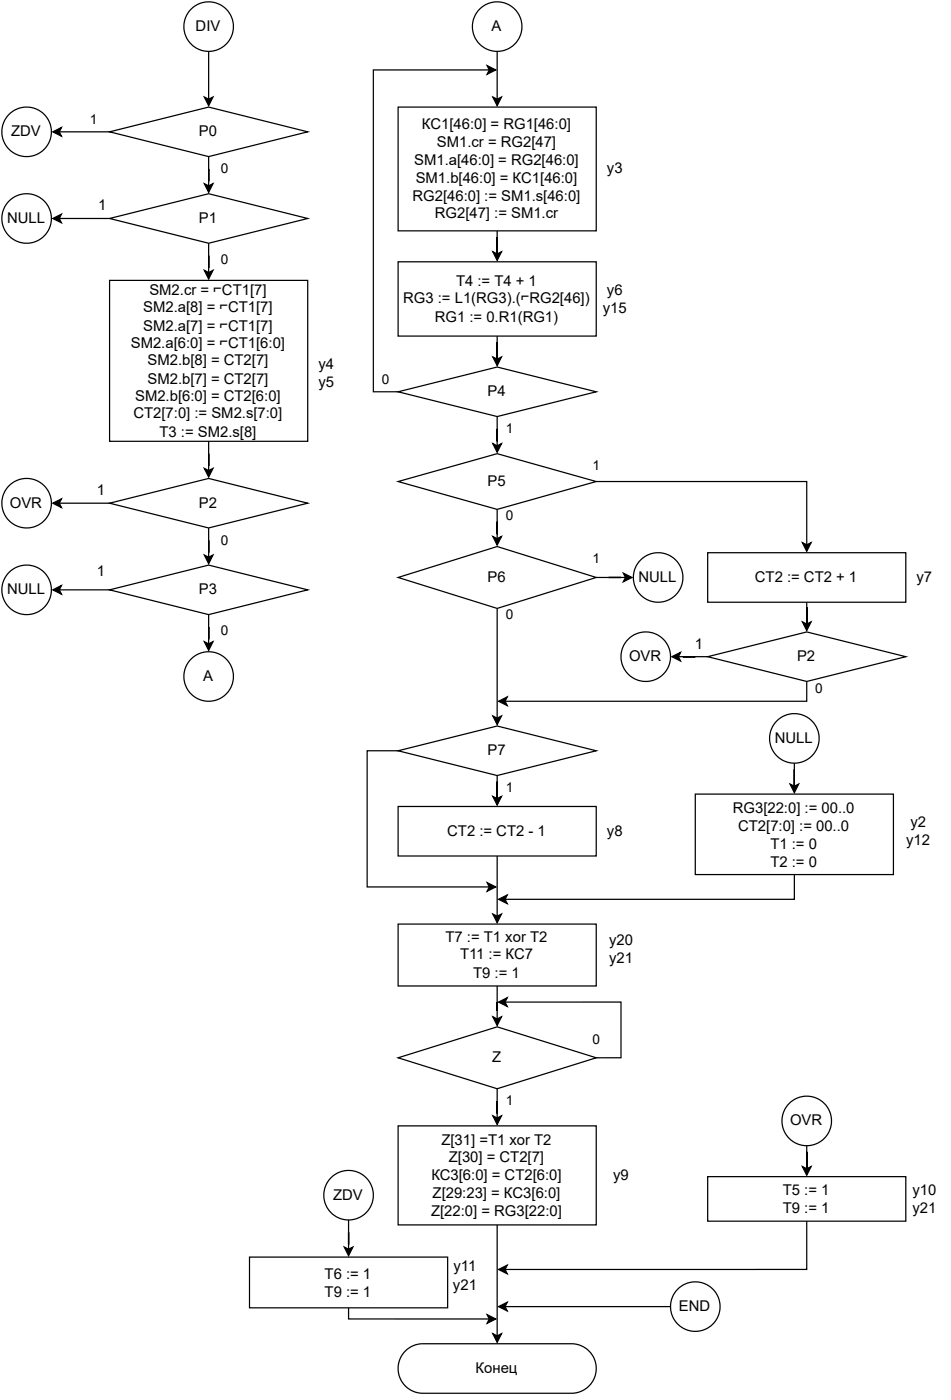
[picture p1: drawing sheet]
<svg xmlns="http://www.w3.org/2000/svg" width="195mm" height="287mm" viewBox="0 0 195 287" stroke-linecap="round" stroke-linejoin="round" font-family="sans-serif">
<path d="M41.8 19.9l.9 .4 .9-.4-.9 1.7zM42.7 10.5v9.8" fill="none" stroke="#000" stroke-width=".25"/>
<path d="M41.8 19.9l.9 .4 .9-.4-.9 1.7z" fill="#000"/>
<circle cx="42.7" cy="5.5" r="5.1" fill="#fff"/>
<g fill="none" stroke="#000" stroke-width=".25">
<path d="M10.8 27l1.8-.9-.5 .9 .5 .9zM12.1 27h10.3"/>
<circle cx="42.7" cy="5.5" r="5.1"/>
</g>
<path d="M10.8 27l1.8-.9-.5 .9 .5 .9z" fill="#000"/>
<path d="M18.3 22.8h1.7v3.3h-1.7z" fill="#fff"/>
<path d="M41.8 37.6l.9 .5 .9-.5-.9 1.8zM42.7 32.1v6" fill="none" stroke="#000" stroke-width=".25"/>
<path d="M41.8 37.6l.9 .5 .9-.5-.9 1.8z" fill="#000"/>
<g fill="#fff">
<path d="M45.1 33h1.8v3.3h-1.8z"/>
<path d="M22.4 27l20.3-5.1 20.3 5.1-20.3 5.1z"/>
</g>
<path d="M22.4 27l20.3-5.1 20.3 5.1-20.3 5.1z" fill="none" stroke="#000" stroke-width=".25"/>
<circle cx="5.5" cy="27" r="5.1" fill="#fff"/>
<g fill="none" stroke="#000" stroke-width=".25">
<path d="M10.8 44.8l1.8-.9-.5 .9 .5 .8zM12.1 44.8h10.3"/>
<circle cx="5.5" cy="27" r="5.1"/>
</g>
<path d="M10.8 44.8l1.8-.9-.5 .9 .5 .8z" fill="#000"/>
<path d="M20 40.3h1.8v3.8h-1.8z" fill="#fff"/>
<path d="M41.8 55.4l.9 .4 .9-.4-.9 1.7zM42.7 49.8v6" fill="none" stroke="#000" stroke-width=".25"/>
<path d="M41.8 55.4l.9 .4 .9-.4-.9 1.7z" fill="#000"/>
<g fill="#fff">
<path d="M45.1 51.5h1.8v3.3h-1.8z"/>
<path d="M22.4 44.8l20.3-5.1 20.3 5.1-20.3 5z"/>
</g>
<path d="M22.4 44.8l20.3-5.1 20.3 5.1-20.3 5z" fill="none" stroke="#000" stroke-width=".25"/>
<circle cx="5.5" cy="44.8" r="5.1" fill="#fff"/>
<g fill="none" stroke="#000" stroke-width=".25">
<path d="M41.8 95.9l.9 .5 .9-.5-.9 1.8zM42.7 90.4v6"/>
<circle cx="5.5" cy="44.8" r="5.1"/>
</g>
<path d="M41.8 95.9l.9 .5 .9-.5-.9 1.8z" fill="#000"/>
<path d="M22.4 57.4h40.6v33h-40.6z" fill="#fff"/>
<path d="M22.4 57.4h40.6v33h-40.6zM10.8 103.1l1.8-.9-.5 .9 .5 .9zM12.1 103.1h10.3" fill="none" stroke="#000" stroke-width=".25"/>
<path d="M10.8 103.1l1.8-.9-.5 .9 .5 .9z" fill="#000"/>
<path d="M19.8 98.6h1.8v3.8h-1.8z" fill="#fff"/>
<path d="M41.8 113.7l.9 .4 .9-.4-.9 1.8zM42.7 108.1v6" fill="none" stroke="#000" stroke-width=".25"/>
<path d="M41.8 113.7l.9 .4 .9-.4-.9 1.8z" fill="#000"/>
<g fill="#fff">
<path d="M45.1 109h1.8v3.3h-1.8z"/>
<path d="M22.4 103.1l20.3-5.1 20.3 5.1-20.3 5z"/>
</g>
<path d="M22.4 103.1l20.3-5.1 20.3 5.1-20.3 5z" fill="none" stroke="#000" stroke-width=".25"/>
<circle cx="5.5" cy="103.1" r="5.1" fill="#fff"/>
<g fill="none" stroke="#000" stroke-width=".25">
<path d="M10.8 120.8l1.8-.9-.5 .9 .5 .9zM12.1 120.8h10.3"/>
<circle cx="5.5" cy="103.1" r="5.1"/>
</g>
<path d="M10.8 120.8l1.8-.9-.5 .9 .5 .9z" fill="#000"/>
<path d="M19.8 115.1h1.8v3.8h-1.8z" fill="#fff"/>
<path d="M41.8 131.4l.9 .5 .9-.5-.9 1.8zM42.7 125.9v6" fill="none" stroke="#000" stroke-width=".25"/>
<path d="M41.8 131.4l.9 .5 .9-.5-.9 1.8z" fill="#000"/>
<g fill="#fff">
<path d="M45.1 127.5h1.8v3.3h-1.8z"/>
<path d="M22.4 120.8l20.3-5.1 20.3 5.1-20.3 5.1z"/>
</g>
<path d="M22.4 120.8l20.3-5.1 20.3 5.1-20.3 5.1z" fill="none" stroke="#000" stroke-width=".25"/>
<circle cx="5.5" cy="120.8" r="5.1" fill="#fff"/>
<g fill="none" stroke="#000" stroke-width=".25">
<path d="M100.9 51.6l.9 .4 .9-.4-.9 1.7zM101.8 47.3v5.1v-3.8v3.4"/>
<circle cx="5.5" cy="120.8" r="5.1"/>
</g>
<path d="M100.9 51.6l.9 .4 .9-.4-.9 1.7z" fill="#000"/>
<path d="M81.5 21.9h40.6v25.4h-40.6z" fill="#fff"/>
<path d="M100.9 19.9l.9 .4 .9-.4-.9 1.7zM101.8 10.5v9.8M81.5 21.9h40.6v25.4h-40.6z" fill="none" stroke="#000" stroke-width=".25"/>
<path d="M100.9 19.9l.9 .4 .9-.4-.9 1.7z" fill="#000"/>
<circle cx="101.8" cy="5.5" r="5.1" fill="#fff"/>
<g fill="none" stroke="#000" stroke-width=".25">
<path d="M100.9 73.1l.9 .5 .9-.5-.9 1.8zM101.8 68.8v5.1v-3.8v3.5"/>
<circle cx="101.8" cy="5.5" r="5.1"/>
</g>
<path d="M100.9 73.1l.9 .5 .9-.5-.9 1.8z" fill="#000"/>
<path d="M81.5 53.6h40.6v15.2h-40.6z" fill="#fff"/>
<path d="M99.7 13.4l1.8 .9-1.8 .9 .5-.9zM100.2 14.3h-23.8v66h5.1M81.5 53.6h40.6v15.2h-40.6z" fill="none" stroke="#000" stroke-width=".25"/>
<path d="M99.7 13.4l1.8 .9-1.8 .9 .5-.9z" fill="#000"/>
<path d="M78.1 76.1h1.8v3.3h-1.8z" fill="#fff"/>
<path d="M100.9 90.9l.9 .4 .9-.4-.9 1.7zM101.8 85.3v6" fill="none" stroke="#000" stroke-width=".25"/>
<path d="M100.9 90.9l.9 .4 .9-.4-.9 1.7z" fill="#000"/>
<g fill="#fff">
<path d="M103.5 86.2h1.7v3.3h-1.7z"/>
<path d="M81.5 80.3l20.3-5.1 20.3 5.1-20.3 5z"/>
</g>
<path d="M81.5 80.3l20.3-5.1 20.3 5.1-20.3 5z" fill="none" stroke="#000" stroke-width=".25"/>
<circle cx="42.7" cy="138.6" r="5.1" fill="#fff"/>
<g fill="none" stroke="#000" stroke-width=".25">
<path d="M100.9 109.9l.9 .4 .9-.4-.9 1.8zM101.8 104.3v6"/>
<circle cx="42.7" cy="138.6" r="5.1"/>
</g>
<path d="M100.9 109.9l.9 .4 .9-.4-.9 1.8z" fill="#000"/>
<path d="M103.5 104h1.7v3.3h-1.7z" fill="#fff"/>
<path d="M122.1 98.6h43.1v13M164.3 111.2l.9 .4 .9-.4-.9 1.7z" fill="none" stroke="#000" stroke-width=".25"/>
<path d="M164.3 111.2l.9 .4 .9-.4-.9 1.7z" fill="#000"/>
<g fill="#fff">
<path d="M121.2 93.8h1.8v3.3h-1.8z"/>
<path d="M81.5 98.6l20.3-5.7 20.3 5.7-20.3 5.7z"/>
</g>
<path d="M81.5 98.6l20.3-5.7 20.3 5.7-20.3 5.7zM122.1 118.3h6M127.6 117.4l1.8 .9-1.8 .9 .5-.9z" fill="none" stroke="#000" stroke-width=".25"/>
<path d="M127.6 117.4l1.8 .9-1.8 .9 .5-.9z" fill="#000"/>
<path d="M121.2 112.8h1.8v3.3h-1.8z" fill="#fff"/>
<path d="M101.8 124.6v22.5M100.9 146.7l.9 .4 .9-.4-.9 1.7z" fill="none" stroke="#000" stroke-width=".25"/>
<path d="M100.9 146.7l.9 .4 .9-.4-.9 1.7z" fill="#000"/>
<g fill="#fff">
<path d="M103.5 124.2h1.7v3.3h-1.7z"/>
<path d="M81.5 118.3l20.3-6.4 20.3 6.4-20.3 6.3z"/>
</g>
<path d="M81.5 118.3l20.3-6.4 20.3 6.4-20.3 6.3z" fill="none" stroke="#000" stroke-width=".25"/>
<circle cx="134.8" cy="118.3" r="5.1" fill="#fff"/>
<g fill="none" stroke="#000" stroke-width=".25">
<path d="M164.3 127.4l.9 .4 .9-.4-.9 1.8zM165.2 123.4v5v-4v3.4"/>
<circle cx="134.8" cy="118.3" r="5.1"/>
</g>
<path d="M164.3 127.4l.9 .4 .9-.4-.9 1.8z" fill="#000"/>
<path d="M144.9 113.2h40.6v10.2h-40.6z" fill="#fff"/>
<path d="M144.9 113.2h40.6v10.2h-40.6zM137.6 134.5l1.8-.9-.5 .9 .5 .9zM138.9 134.5h6" fill="none" stroke="#000" stroke-width=".25"/>
<path d="M137.6 134.5l1.8-.9-.5 .9 .5 .9z" fill="#000"/>
<path d="M142.2 130.1h1.8v3.8h-1.8z" fill="#fff"/>
<path d="M165.2 139.6v4h-61.8M102.1 143.6l1.8-.8-.5 .8 .5 .9z" fill="none" stroke="#000" stroke-width=".25"/>
<path d="M102.1 143.6l1.8-.8-.5 .8 .5 .9z" fill="#000"/>
<g fill="#fff">
<path d="M166.8 139.5h1.8v3.3h-1.8z"/>
<path d="M144.9 134.5l20.3-5.1 20.3 5.1-20.3 5.1z"/>
</g>
<path d="M144.9 134.5l20.3-5.1 20.3 5.1-20.3 5.1z" fill="none" stroke="#000" stroke-width=".25"/>
<circle cx="132.2" cy="134.5" r="5.1" fill="#fff"/>
<g fill="none" stroke="#000" stroke-width=".25">
<path d="M101.8 158.9v5v-3.8v3.5M100.9 163.1l.9 .5 .9-.5-.9 1.8z"/>
<circle cx="132.2" cy="134.5" r="5.1"/>
</g>
<path d="M100.9 163.1l.9 .5 .9-.5-.9 1.8z" fill="#000"/>
<path d="M103.5 159.7h1.7v3.3h-1.7z" fill="#fff"/>
<path d="M81.5 153.8h-6.3v27.9h25.3h-.3M99.7 180.8l1.8 .9-1.8 .9 .5-.9z" fill="none" stroke="#000" stroke-width=".25"/>
<path d="M99.7 180.8l1.8 .9-1.8 .9 .5-.9z" fill="#000"/>
<path d="M81.5 153.8l20.3-5.1 20.3 5.1-20.3 5.1z" fill="#fff"/>
<path d="M81.5 153.8l20.3-5.1 20.3 5.1-20.3 5.1zM101.8 175.3v12.4M100.9 187.2l.9 .5 .9-.5-.9 1.8z" fill="none" stroke="#000" stroke-width=".25"/>
<path d="M100.9 187.2l.9 .5 .9-.5-.9 1.8z" fill="#000"/>
<path d="M81.5 165.2h40.6v10.1h-40.6z" fill="#fff"/>
<path d="M81.5 165.2h40.6v10.1h-40.6zM102.1 205.3l1.8-.9-.5 .9 .5 .8zM103.4 205.3h23.8v11.4h-5.1" fill="none" stroke="#000" stroke-width=".25"/>
<path d="M102.1 205.3l1.8-.9-.5 .9 .5 .8z" fill="#000"/>
<path d="M121.2 211.2h1.8v3.3h-1.8z" fill="#fff"/>
<path d="M100.9 228.6l.9 .4 .9-.4-.9 1.7zM101.8 223v6" fill="none" stroke="#000" stroke-width=".25"/>
<path d="M100.9 228.6l.9 .4 .9-.4-.9 1.7z" fill="#000"/>
<g fill="#fff">
<path d="M103.5 223.9h1.7v3.3h-1.7z"/>
<path d="M81.5 216.7l20.3-6.4 20.3 6.4-20.3 6.3z"/>
</g>
<path d="M81.5 216.7l20.3-6.4 20.3 6.4-20.3 6.3zM101.8 250.9v22.7M100.9 273.2l.9 .4 .9-.4-.9 1.8z" fill="none" stroke="#000" stroke-width=".25"/>
<path d="M100.9 273.2l.9 .4 .9-.4-.9 1.8z" fill="#000"/>
<path d="M81.5 230.6h40.6v20.3h-40.6z" fill="#fff"/>
<path d="M81.5 230.6h40.6v20.3h-40.6zM164.3 239l.9 .4 .9-.4-.9 1.7zM165.2 234.7v5v-3.8v3.5" fill="none" stroke="#000" stroke-width=".25"/>
<path d="M164.3 239l.9 .4 .9-.4-.9 1.7z" fill="#000"/>
<circle cx="165.2" cy="229.6" r="5.1" fill="#fff"/>
<g fill="none" stroke="#000" stroke-width=".25">
<path d="M165.2 250.1v9.9h-61.8M102.1 260l1.8-.9-.5 .9 .5 .9z"/>
<circle cx="165.2" cy="229.6" r="5.1"/>
</g>
<path d="M102.1 260l1.8-.9-.5 .9 .5 .9z" fill="#000"/>
<path d="M144.9 241h40.6v9.1h-40.6z" fill="#fff"/>
<path d="M144.9 241h40.6v9.1h-40.6z" fill="none" stroke="#000" stroke-width=".25"/>
<path d="M83 276.7a5.1 5.1 0 0 1 3.6-1.5h30.4a5.1 5.1 0 0 1 5.1 5.1 5.1 5.1 0 0 1-5.1 5.1h-30.4a5.1 5.1 0 0 1-4.7-3.1 5.1 5.1 0 0 1 1.1-5.6z" fill="#fff"/>
<path d="M70.5 255.4l.9 .5 .9-.5-.9 1.8zM71.4 249.9v6M83 276.7a5.1 5.1 0 0 1 3.6-1.5h30.4a5.1 5.1 0 0 1 5.1 5.1 5.1 5.1 0 0 1-5.1 5.1h-30.4a5.1 5.1 0 0 1-4.7-3.1 5.1 5.1 0 0 1 1.1-5.6z" fill="none" stroke="#000" stroke-width=".25"/>
<path d="M70.5 255.4l.9 .5 .9-.5-.9 1.8z" fill="#000"/>
<circle cx="71.4" cy="244.8" r="5.1" fill="#fff"/>
<g fill="none" stroke="#000" stroke-width=".25">
<path d="M71.4 267.9v2.3h28.8M99.7 269.3l1.8 .9-1.8 .9 .5-.9z"/>
<circle cx="71.4" cy="244.8" r="5.1"/>
</g>
<path d="M99.7 269.3l1.8 .9-1.8 .9 .5-.9z" fill="#000"/>
<path d="M51.1 257.5h40.6v10.4h-40.6z" fill="#fff"/>
<path d="M162.7 156.3v5.1v-3.8v3.4M161.8 160.6l.9 .4 .8-.4-.8 1.8zM51.1 257.5h40.6v10.4h-40.6z" fill="none" stroke="#000" stroke-width=".25"/>
<path d="M161.8 160.6l.9 .4 .8-.4-.8 1.8z" fill="#000"/>
<circle cx="162.7" cy="151.2" r="5.1" fill="#fff"/>
<g fill="none" stroke="#000" stroke-width=".25">
<path d="M162.7 179.1v5.1h-59.3M102.1 184.2l1.8-.9-.5 .9 .5 .9z"/>
<circle cx="162.7" cy="151.2" r="5.1"/>
</g>
<path d="M102.1 184.2l1.8-.9-.5 .9 .5 .9z" fill="#000"/>
<path d="M142.4 162.7h40.5v16.4h-40.5z" fill="#fff"/>
<path d="M142.4 162.7h40.5v16.4h-40.5zM102.1 267.6l1.8-.9-.5 .9 .5 .9zM103.4 267.6h33.9" fill="none" stroke="#000" stroke-width=".25"/>
<path d="M102.1 267.6l1.8-.9-.5 .9 .5 .9z" fill="#000"/>
<circle cx="142.4" cy="267.6" r="5.1" fill="#fff"/>
<g fill="none" stroke="#000" stroke-width=".25">
<path d="M100.9 208.3l.9 .4 .9-.4-.9 1.7zM101.8 202v6.7"/>
<circle cx="142.4" cy="267.6" r="5.1"/>
</g>
<path d="M100.9 208.3l.9 .4 .9-.4-.9 1.7z" fill="#000"/>
<path d="M81.5 189.3h40.6v12.7h-40.6z" fill="#fff"/>
<path d="M81.5 189.3h40.6v12.7h-40.6z" fill="none" stroke="#000" stroke-width=".25"/>
<g font-size="3">
<text x="40.1" y="6.3">DIV</text>
<text x="100.7" y="6.3">A</text>
<text x="2.3" y="27.9">ZDV</text>
<text x="40.7" y="27.9">P0</text>
<text x="86.4" y="26.4">КС1[46:0] = RG1[46:0]</text>
<text x="84.8" y="33.7">SM1.a[46:0] = RG2[46:0]</text>
<text x="89.5" y="30.2">SM1.cr = RG2[47]</text>
<text x="124.3" y="35.5">y3</text>
<text x="84.5" y="41.1">RG2[46:0] := SM1.s[46:0]</text>
<text x="85.1" y="37.5">SM1.b[46:0] = КС1[46:0]</text>
<text x="1.4" y="45.6">NULL</text>
<text x="20.1" y="43.1">1</text>
<text x="40.7" y="45.6">P1</text>
<text x="89" y="44.6">RG2[47] := SM1.cr</text>
<text x="93.4" y="58.6">T4 := T4 + 1</text>
<text x="29.3" y="63.9">SM2.a[8] = ⌐CT1[7]</text>
<text x="30.6" y="60.3">SM2.cr = ⌐CT1[7]</text>
<text x="82.6" y="62.1">RG3 := L1(RG3).(⌐RG2[46])</text>
<text x="89" y="65.9">RG1 := 0.R1(RG1)</text>
<text x="123.4" y="64.2">y15</text>
<text x="124.3" y="60.3">y6</text>
<text x="26.8" y="71.3">SM2.a[6:0] = ⌐CT1[6:0]</text>
<text x="29.3" y="67.7">SM2.a[7] = ⌐CT1[7]</text>
<text x="30.2" y="74.8">SM2.b[8] = CT2[7]</text>
<text x="65.2" y="75.6">y4</text>
<text x="27.7" y="82.2">SM2.b[6:0] = CT2[6:0]</text>
<text x="30.2" y="78.6">SM2.b[7] = CT2[7]</text>
<text x="65.2" y="79.4">y5</text>
<text x="99.8" y="81.1">P4</text>
<text x="27.3" y="85.7">CT2[7:0] := SM2.s[7:0]</text>
<text x="32.7" y="89.5">T3 := SM2.s[8]</text>
<text x="19.8" y="101.4">1</text>
<text x="99.8" y="99.6">P5</text>
<text x="2" y="104">OVR</text>
<text x="40.7" y="104">P2</text>
<text x="19.8" y="117.9">1</text>
<text x="99.8" y="119.2">P6</text>
<text x="130.7" y="119.2">NULL</text>
<text x="154.6" y="119.2">CT2 := CT2 + 1</text>
<text x="187.7" y="119.2">y7</text>
<text x="1.4" y="121.7">NULL</text>
<text x="40.7" y="121.7">P3</text>
<text x="128.8" y="135.4">OVR</text>
<text x="142.3" y="132.9">1</text>
<text x="163.2" y="135.4">P2</text>
<text x="41.6" y="139.5">A</text>
<text x="99.8" y="154.7">P7</text>
<text x="158.6" y="152.1">NULL</text>
<text x="150.1" y="166.6">RG3[22:0] := 00..0</text>
<text x="91.6" y="171.2">CT2 := CT2 - 1</text>
<text x="124.3" y="171.2">y8</text>
<text x="151.2" y="170.1">CT2[7:0] := 00..0</text>
<text x="157.8" y="173.9">T1 := 0</text>
<text x="185.6" y="173.2">y12</text>
<text x="186.4" y="169.4">y2</text>
<text x="157.8" y="177.5">T2 := 0</text>
<text x="91.2" y="193">T7 := T1 xor T2</text>
<text x="94.2" y="196.5">T11 := КС7</text>
<text x="124.7" y="193.5">y20</text>
<text x="124.7" y="197.3">y21</text>
<text x="96.9" y="200.3">T9 := 1</text>
<text x="100.7" y="217.6">Z</text>
<text x="161.8" y="230.5">OVR</text>
<text x="90.4" y="234.5">Z[31] =T1 xor T2</text>
<text x="91.9" y="238.1">Z[30] = CT2[7]</text>
<text x="68.2" y="245.7">ZDV</text>
<text x="88.3" y="241.6">КС3[6:0] = CT2[6:0]</text>
<text x="88.6" y="245.4">Z[29:23] = КС3[6:0]</text>
<text x="125.6" y="241.6">y9</text>
<text x="160.3" y="244.7">T5 := 1</text>
<text x="186.8" y="244.7">y10</text>
<text x="88.3" y="249">Z[22:0] = RG3[22:0]</text>
<text x="160.3" y="248.5">T9 := 1</text>
<text x="186.8" y="248.5">y21</text>
<text x="66.5" y="261.9">T6 := 1</text>
<text x="92.9" y="260.4">y11</text>
<text x="66.5" y="265.7">T9 := 1</text>
<text x="92.8" y="264.2">y21</text>
<text x="139" y="268.5">END</text>
<text x="97.4" y="281.2">Конец</text>
</g>
<g font-size="2.8">
<text x="18.4" y="25.4">1</text>
<text x="45.2" y="35.5">0</text>
<text x="45.2" y="54">0</text>
<text x="78.2" y="78.6">0</text>
<text x="103.6" y="88.7">1</text>
<text x="121.3" y="96.4">1</text>
<text x="103.6" y="106.5">0</text>
<text x="45.2" y="111.6">0</text>
<text x="121.3" y="115.4">1</text>
<text x="45.2" y="130.1">0</text>
<text x="103.6" y="126.8">0</text>
<text x="167" y="142">0</text>
<text x="103.6" y="162.3">1</text>
<text x="121.3" y="213.8">0</text>
<text x="103.6" y="226.4">1</text>
</g>
</svg>
